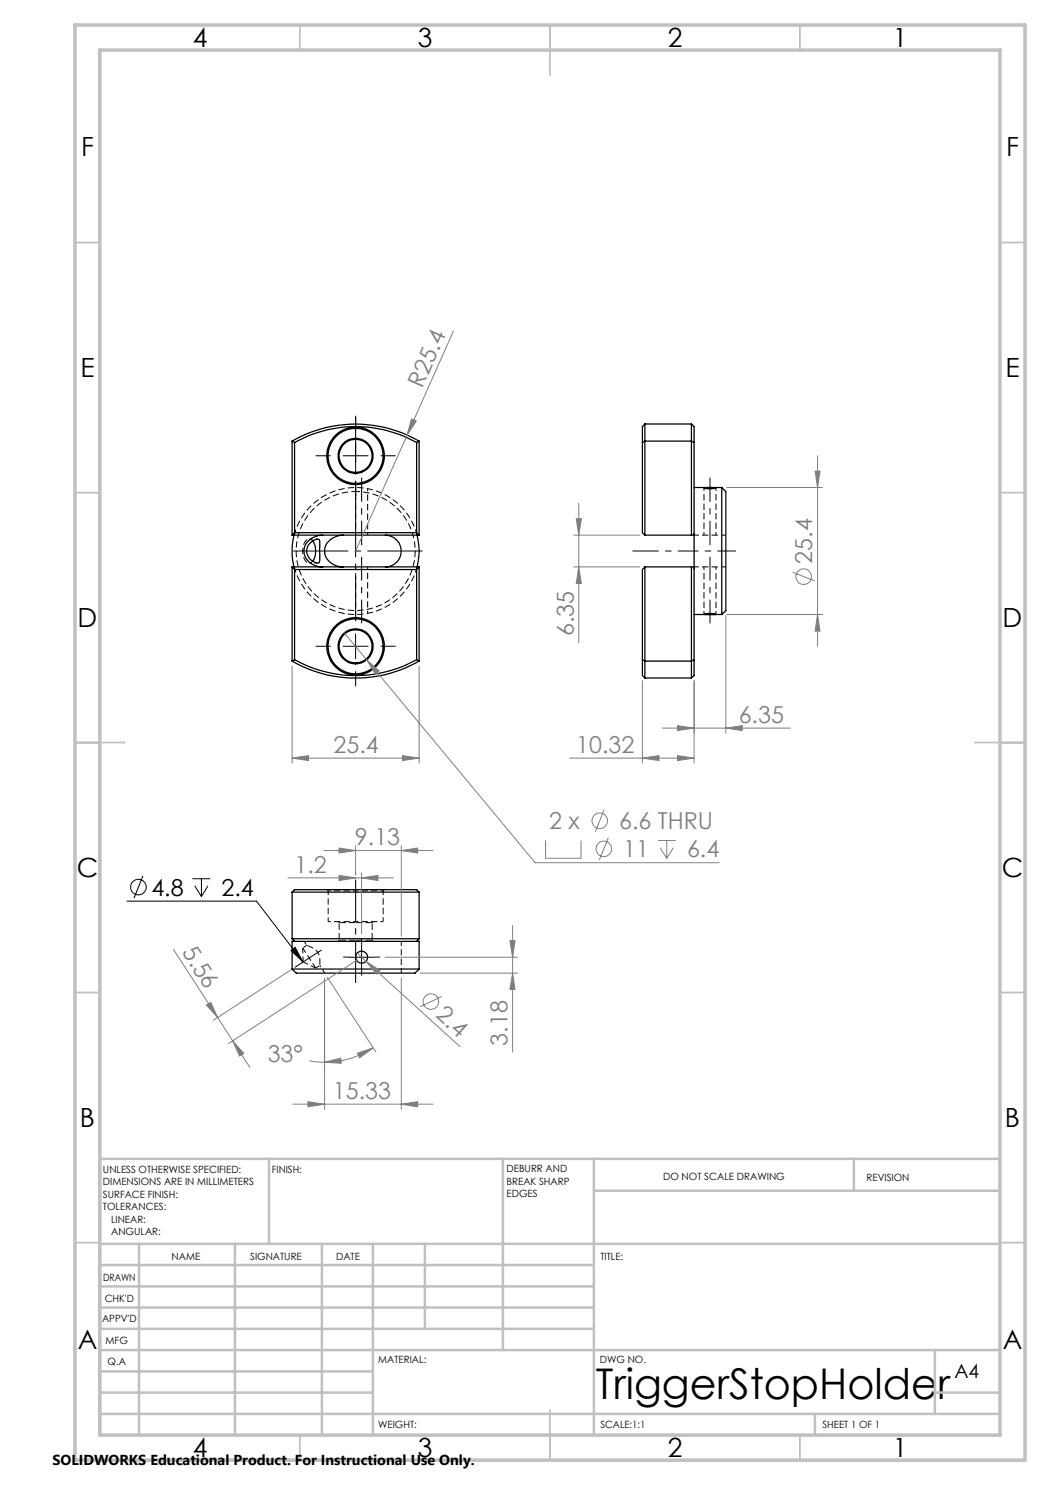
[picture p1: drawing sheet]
<svg xmlns="http://www.w3.org/2000/svg" width="210mm" height="297mm" viewBox="0 0 210 297" stroke-linecap="round" stroke-linejoin="round" font-family="sans-serif">
<g fill="none" stroke="#000" stroke-width=".2" stroke-dasharray="1.3 .6" stroke-linecap="butt">
<path d="M58.8 107l.1-.3M58.9 106.7v-.2M58.9 113.9v-.2M58.9 113.7l-.1-.3M58.9 113.7v-.3M58.9 107v-.3M83.3 106.5v.2M83.3 113.7v.2M83.3 106.7l.1 .3M83.3 113.4v.3M83.3 106.7v.3M83.4 113.4l-.1 .3"/>
<path d="M65.4 177.9l.2 .3M76.6 178.2l.3-.3M67.6 184.3l.2 .2M67.8 188l-.2 .2M71.2 191.6v-.5M73.5 191.3v.1M73.5 191.4v.1M74.4 184.5l.2-.2M74.6 188.2l-.2-.2"/>
</g>
<path d="M58.9 106.7a12.7 12.7 0 0 1 12.2-9.2 12.7 12.7 0 0 1 12.2 9.2M83.3 113.7a12.7 12.7 0 0 1-12.2 9.2 12.7 12.7 0 0 1-12.2-9.2M60.8 188.2l.5 .9M61.3 189.1l-.8 .5M63.2 193.6l.8-.5" fill="none" stroke="#000" stroke-width=".2" stroke-dasharray="1.3 .6" stroke-dashoffset=".5" stroke-linecap="butt"/>
<path d="M71.1 97.5v9.5M60.5 110.2a2.12 2.12 0 0 0 1.3 2.4l.7-.4M62.6 108.2a.98 .98 0 0 0-1.1-.3 .98 .98 0 0 0-.7 .8l-.3 1.5M71.1 113.4v9.5" fill="none" stroke="#000" stroke-width=".2" stroke-dasharray="1.3 .6" stroke-dashoffset=".6" stroke-linecap="butt"/>
<path d="M71.1 98.3a11.9 11.9 0 0 1 10.5 17.7 11.9 11.9 0 0 1-20.5 .6 11.9 11.9 0 0 1 9.3-18.3h.7M65.6 178.2v6.1M76.6 184.3v-6.1" fill="none" stroke="#000" stroke-width=".2" stroke-dasharray="1.3 .6" stroke-dashoffset=".4" stroke-linecap="butt"/>
<path d="M61.8 112.6h1.8M63.6 107.8h-1.8M63.9 193.1l1 1.5" fill="none" stroke="#000" stroke-width=".2" stroke-dasharray="1.3 .6" stroke-dashoffset=".9" stroke-linecap="butt"/>
<path d="M140.8 97.6v9.4M73.5 107v-9.3M140.8 113.4v9.4M143.2 107v-9.4M73.5 122.7v-9.3M143.2 122.8v-9.4M65.6 178.2h5.5M71.1 178.2h5.5M65.6 184.3h5.5M71.1 184.3h5.5" fill="none" stroke="#000" stroke-width=".2" stroke-dasharray="1.3 .6" stroke-dashoffset=".7" stroke-linecap="butt"/>
<g fill="none" stroke="#000" stroke-width=".25">
<path d="M58.4 88.2a25.3 25.3 0 0 1 25.4 0M58.4 88.2v18.8M58.4 88.2l.5 .3M58.9 88.5a25 25 0 0 1 24.4 0M58.9 88.5v18M83.3 88.5v18M83.8 88.2l-.5 .3M83.8 88.2v18.8M128.5 88.5v18l.5 .5M129 84.8v3.4M129 84.8l-.5 .5v3.2M129 84.8h9.3"/>
<path d="M129 88.2h9.3M129 88.2v18.8M129 88.2l-.5 .3M138.3 84.8l.5 .5v3.2M138.3 84.8v3.4M138.3 88.2l.5 .3M138.3 88.2v18.8M138.8 88.5v43.4M138.8 97.5h5.6M140.8 97.6h2.4l-1 .2zM144.4 97.5l.8 .8v23.8l-.8 .8M144.4 97.5v25.4"/>
<path d="M58.4 113.4v18.8M58.4 113.4l.5 .5M58.4 113.4h25.4M58.4 107h25.4M58.8 107a13 13 0 0 0 0 6.4M58.9 113.9v18M58.9 113.9h24.4M58.9 106.5h24.4M58.9 106.5l-.5 .5M62.1 108.6a1.75 1.75 0 0 1 1.8-.7l.1 2.9a2.19 2.19 0 0 1-.3 1.8 2.38 2.38 0 0 1-2.1-1.5 2.38 2.38 0 0 1 .5-2.5zM62.5 108.2a3.7 3.7 0 0 1 0 4.1M64.6 107a3.4 3.4 0 0 0-3.7 3.9 3.7 3.7 0 0 0 3.7 2.5"/>
<path d="M68.7 107a3.4 3.4 0 0 0-3.7 3.9 3.7 3.7 0 0 0 3.7 2.5M77.1 107a3.2 3.2 0 0 1 3.1 3.2 3.2 3.2 0 0 1-3.1 3.2M83.3 113.9v18M83.3 106.5l.5 .5M83.4 107a11.9 11.9 0 0 1 0 6.4M83.8 113.4l-.5 .5M83.8 113.4v18.8M129 113.4h9.8M129 107h9.8M129 113.4v18.8M129 113.4l-.5 .5v18M138.3 113.4v18.8"/>
<path d="M58.4 132.2a25.5 25.5 0 0 0 25.4 0M58.9 131.9a25 25 0 0 0 24.4 0M58.9 131.9l-.5 .3M83.3 131.9l.5 .3M128.5 131.9v3.2l.5 .5M128.5 131.9l.5 .3M129 132.2v3.4M129 135.6h9.3M129 132.2h9.3M138.3 132.2v3.4M138.8 131.9v3.2l-.5 .5M138.8 122.9h5.6"/>
<path d="M138.8 131.9l-.5 .3M140.8 122.8h.1a4.4 4.4 0 0 1 2.3 .1zM58.4 178.4h25.4M58.4 178.4l.5-.5h24.4l.5 .5M58.4 178.4v9.3M83.8 178.4v9.3M58.4 187.7h25.4M58.4 193.8l.8 .8h23.8l.8-.8M58.4 193.8h25.4M58.4 187.7l.5 .6M58.9 188.3h24.4M58.9 188.3h-.5v5.5"/>
<path d="M83.3 188.3h.5v5.5M83.8 187.7l-.5 .6"/>
<circle cx="71.1" cy="91.2" r="5.7"/>
<circle cx="71.1" cy="91.2" r="3.5"/>
<circle cx="71.1" cy="91.2" r="3.3"/>
<circle cx="71.1" cy="91.2" r="5.5"/>
<circle cx="71.1" cy="129.3" r="5.7"/>
<circle cx="71.1" cy="129.3" r="3.5"/>
<circle cx="71.1" cy="129.3" r="3.3"/>
<circle cx="71.1" cy="129.3" r="5.5"/>
<circle cx="72.3" cy="191.4" r="1.2"/>
</g>
<path d="M138.8 113.4h6.4M145.2 107h-6.4M80.3 194.6v-6.4" fill="none" stroke="#000" stroke-width=".2" stroke-dasharray="1.3 .6" stroke-dashoffset=".3" stroke-linecap="butt"/>
<path d="M61.3 189.1a3.2 3.2 0 0 1 2.7 4M67.8 184.5h3.3M67.8 188h3.3M71.1 184.5h3.3M71.1 188h3.3" fill="none" stroke="#000" stroke-width=".2" stroke-dasharray="1.3 .6" stroke-dashoffset="-.1" stroke-linecap="butt"/>
<path d="M60.5 189.6l2.7 4" fill="none" stroke="#000" stroke-width=".2" stroke-dasharray="1.3 .6" stroke-dashoffset=".1" stroke-linecap="butt"/>
<path d="M67.8 184.5v3.5M74.4 188v-3.5" fill="none" stroke="#000" stroke-width=".2" stroke-dasharray="1.3 .6" stroke-dashoffset="-.2" stroke-linecap="butt"/>
<path d="M60.5 189.6l.1 2.8M60.6 192.4l2.6 1.2" fill="none" stroke="#000" stroke-width=".2" stroke-dasharray="1.3 .6" stroke-dashoffset=".2" stroke-linecap="butt"/>
<g fill="none" stroke="#808080" stroke-width=".2">
<path d="M90.7 66.2l-19.6 44M82.3 83.8l1 .4-1.9 2.8zM145.3 97.5h19.2M163 94.2h1l-.5 3.3zM163.5 91.2v38.1M114.8 113.4h13.2M114.8 107h13.2M115.3 103.7h1l-.6 3.3zM115.7 113.4l.6 3.3h-1zM115.7 100.7v27.8M158.5 114.4l4.4 1.8M58.4 133.2v19.4"/>
<path d="M68.9 126.6l4.4 5.4M73.3 132l2.5 2.2-.7 .6zM73.3 132l33.7 40.5h36.9M83.8 133.2v19.4M128.5 136.1v16.5M138.8 136.1v16.5M145.2 123.1v23.5M145.3 122.9h19.2M163.5 122.9l.5 3.3h-1zM58.4 151.6l3.3-.5v1zM58.4 151.6h25.4M80.5 151.1l3.3 .5-3.3 .5z"/>
<path d="M113.9 151.6h24.9M128.5 151.6l3.3-.5v1zM132.5 145.6h25.6M135.5 145.1l3.3 .5-3.3 .5zM135.5 151.1l3.3 .5-3.3 .5zM145.2 145.6l3.2-.5v1zM57.6 175.6h21.1M64.8 170.1h21.8M67.8 175.1l3.3 .5-3.3 .5zM67.8 169.6l3.3 .5-3.3 .5zM71.1 169.1v5.8M72.3 175.6l3.3-.5v1z"/>
<path d="M72.3 174.6v12.1M80.3 170.1l3.2-.5v1zM80.3 169.1v18.2M109.1 168.1v3.6h7.1v-3.6M120.8 161.9l-1.7 4.5M121.7 167.5l-1.8 4.5M131.6 168.1h3.5M132 169.5l1.3 2.2M133.3 168.1v3.6M134.7 169.5l-1.4 2.2M34.7 189.9l8.8 13.6M58.1 194l-15.4 10"/>
<path d="M64.9 195.6v26.3M65.4 195.4l9.8 15M71.4 190.6l1.8 1.7M71.5 192l-25.8 16.7M73.2 192.3l2.8 1.8-.7 .7zM73.2 192.3l18.8 17M77 191.4h26.5M80.3 195.6v26.3M84 194.6h19.5M88.3 199.3l-4.3 2.1M102 188.1h1l-.5 3.3zM102.5 194.6l.5 3.3h-1z"/>
<path d="M102.5 185.1v25.3M41.3 201l.9-.5 1.3 3zM43.5 203.5l3 4.7M46.5 208.2l2.3 2.5-.9 .5zM46.5 208.2l3.5 5.3M61.8 212.2l3.1 .2M64.9 212.4l3.3-.8 .1 1.1zM71.5 210.6l3.1-1-2.7 2zM74.6 209.6a17.7 17.7 0 0 1-9.7 2.8M58.6 220.8h28M61.6 220.3l3.3 .5-3.3 .6zM80.3 220.8l3.2-.5v1.1z"/>
<circle cx="160.7" cy="115.3" r="1.56"/>
<circle cx="119.9" cy="164.2" r="1.56"/>
<circle cx="120.7" cy="169.8" r="1.56"/>
<circle cx="86.2" cy="200.3" r="1.56"/>
</g>
<g fill="none" stroke="#000" stroke-width=".2">
<path d="M68.6 91.2h5M71.1 88.7v5M68.6 129.3h5M71.1 126.8v5M28.6 175.2l-1.8 4.4M38.5 175.8h3.6M38.9 177.2l1.4 2.1M40.3 175.8v3.5M41.6 177.2l-1.3 2.1M25.4 180.2h25.9l9.3 12.2M58.2 190.1l.8-.6 1.6 2.9zM69.8 191.4h5"/>
<path d="M72.3 188.9v5.1"/>
<circle cx="27.7" cy="177.4" r="1.56"/>
</g>
<path d="M84.5 110.2h-25.9" fill="none" stroke="#000" stroke-width=".2" stroke-dasharray="15.2 1.3 1.3 1.3" stroke-dashoffset="4.2" stroke-linecap="butt"/>
<path d="M72.3 95.5v13.5M142 95.5v13.5" fill="none" stroke="#000" stroke-width=".2" stroke-dasharray="15.2 1.3 1.3 1.3" stroke-dashoffset="10.4" stroke-linecap="butt"/>
<path d="M72.3 111.4v13.3M142 111.4v13.3" fill="none" stroke="#000" stroke-width=".2" stroke-dasharray="15.2 1.3 1.3 1.3" stroke-dashoffset="10.5" stroke-linecap="butt"/>
<path d="M71.1 124.3v-40.9" fill="none" stroke="#000" stroke-width=".2" stroke-dasharray="15.2 1.3 1.3 1.3" stroke-dashoffset="6.2" stroke-linecap="butt"/>
<g fill="none" stroke="#000" stroke-width=".2" stroke-dasharray="15.2 1.3 1.3 1.3" stroke-linecap="butt">
<path d="M66.1 91.2h-3M71.1 86.2v-3M71.1 96.2v3M76.1 91.2h3M129 110.2h-2.5M138.3 110.2h.5M144.4 110.2h2.8M66.1 129.3h-3M71.1 134.3v3M76.1 129.3h3M61.8 191.6l2.5-1.6M61.8 191.6l-2.8 1.9"/>
<path d="M69.8 191.4h-1.2M72.3 188.9v-1.2M72.3 193.9v1.2M74.8 191.4h1.2"/>
</g>
<path d="M138.3 110.2h-9.3" fill="none" stroke="#000" stroke-width=".2" stroke-dasharray="15.2 1.3 1.3 1.3" stroke-dashoffset="12.5" stroke-linecap="butt"/>
<path d="M144.4 110.2h-5.6" fill="none" stroke="#000" stroke-width=".2" stroke-dasharray="15.2 1.3 1.3 1.3" stroke-dashoffset="14.4" stroke-linecap="butt"/>
<path d="M71.1 196.6v-20.7" fill="none" stroke="#000" stroke-width=".2" stroke-dasharray="15.2 1.3 1.3 1.3" stroke-dashoffset="6.8" stroke-linecap="butt"/>
<g fill="none" stroke="#c0c0c0" stroke-width=".35">
<path d="M60 5v5M110 5v10M160 5v5M15 48.5h5M200 48.5h5M15 98.5h5M200 98.5h5M15 148.5h10M195 148.5h10M15 198.5h5M200 198.5h5M15 248.5h5"/>
<path d="M200 248.5h5M60 287v5M110 282v10M160 287v5"/>
</g>
<g fill="none" stroke="#c0c0c0" stroke-width=".5">
<path d="M53.8 231.8v17M100.6 231.8v38.2M118.8 231.8v55.2M118.8 238.2h81.2M170.8 231.8v6.4M200 231.8h-180v55.2M20 248.8h180M20 257.3h98.8M20 253h98.8M27.8 248.8v38.2M47 248.8v38.2M64.4 248.8v38.2"/>
<path d="M74.6 248.8v38.2M85 248.8v17M20 265.8h98.8M20 261.5h98.8M20 278.5h54.6M20 274.3h54.6M20 270h180M187 278.5h13M187 270v12.8M20 282.8h180M163 282.8v4.2"/>
</g>
<path d="M15 5h190v287h-190zM20 10h180v277h-180z" fill="none" stroke="#c0c0c0" stroke-width=".7"/>
<path d="M58.2 190.1l.8-.6 1.6 2.9z" fill="#000"/>
<g fill="#808080">
<path d="M82.3 83.8l1 .4-1.9 2.8z"/>
<path d="M73.2 192.3l2.8 1.8-.7 .7z"/>
<path d="M145.2 145.6l3.2-.5v1zM135.5 145.1l3.3 .5-3.3 .5z"/>
<path d="M58.4 151.6l3.3-.5v1zM80.5 151.1l3.3 .5-3.3 .5zM73.3 132l1.8 2.8 .7-.6zM67.8 175.1l3.3 .5-3.3 .5zM72.3 175.6l3.3-.5v1zM67.8 169.6l3.3 .5-3.3 .5zM80.3 170.1l3.2-.5v1zM64.9 212.4l3.3-.8 .1 1.1zM71.5 210.6l3.1-1-2.7 2z"/>
<path d="M128.5 151.6l3.3-.5v1zM135.5 151.1l3.3 .5-3.3 .5z"/>
<path d="M115.7 113.4l.6 3.3h-1zM115.3 103.7h1l-.6 3.3z"/>
<path d="M163 94.2h1l-.5 3.3zM163.5 122.9l.5 3.3h-1zM102 188.1h1l-.5 3.3zM102.5 194.6l.5 3.3h-1z"/>
<path d="M41.3 201l.9-.5 1.3 3zM46.5 208.2l2.3 2.5-.9 .5z"/>
<path d="M61.6 220.3l3.3 .5-3.3 .6zM80.3 220.8l3.2-.5v1.1z"/>
</g>
<text font-size="8.5" x="119.2" y="279.7">TriggerStopHolder</text>
<g font-size="5.3">
<text x="38.5" y="9.5">4</text>
<text x="83.5" y="9.5">3</text>
<text x="133.5" y="9.5">2</text>
<text x="178.5" y="9.5">1</text>
<text x="16.2" y="31.2">F</text>
<text x="201.2" y="31.2">F</text>
<text x="16.1" y="75.5">E</text>
<text x="201.1" y="75.5">E</text>
<text x="15.5" y="125.5">D</text>
<text x="200.5" y="125.5">D</text>
<text x="15.4" y="175.5">C</text>
<text x="200.4" y="175.5">C</text>
<text x="16" y="225.5">B</text>
<text x="201" y="225.5">B</text>
<text x="15.5" y="269.7">A</text>
<text x="200.5" y="269.7">A</text>
<text x="38.5" y="291.5">4</text>
<text x="83.5" y="291.5">3</text>
<text x="133.5" y="291.5">2</text>
<text x="178.5" y="291.5">1</text>
</g>
<g font-size="4.7" fill="#808080">
<text x="84.5" y="77.8" transform="rotate(-66 84.5 77.8)">R25.4</text>
<text x="162.5" y="112.7" transform="rotate(-90 162.5 112.7)">25.4</text>
<text x="114.8" y="127.2" transform="rotate(-90 114.8 127.2)">6.35</text>
<text x="147.7" y="144.6">6.35</text>
<text x="66.7" y="150.6">25.4</text>
<text x="115.3" y="150.6">10.32</text>
<text x="109.8" y="165.9">2 x</text>
<text x="123.8" y="165.9">6.6 THRU</text>
<text x="71" y="169.1">9.13</text>
<text x="124.6" y="171.5">11</text>
<text x="137.4" y="171.5">6.4</text>
<text x="58.9" y="174.6">1.2</text>
<text x="36.3" y="190.4" transform="rotate(57 36.3 190.4)">5.56</text>
<text x="86.9" y="203.3" transform="rotate(42 86.9 203.3)">2.4</text>
<text x="101.5" y="209.1" transform="rotate(-90 101.5 209.1)">3.18</text>
<text x="53.5" y="212.4">33°</text>
<text x="66.6" y="219.8">15.33</text>
</g>
<g font-size="4.7">
<text x="30.3" y="179.2">4.8</text>
<text x="44.3" y="179.2">2.4</text>
</g>
<text font-size="3.9" x="190.9" y="275.5">A4</text>
<text font-size="2.9" x="10.5" y="292.9">SOLIDWORKS Educational Product. For Instructional Use Only.</text>
<g font-size="2">
<text x="20.6" y="234.6">UNLESS OTHERWISE SPECIFIED:</text>
<text x="20.6" y="237.1">DIMENSIONS ARE IN MILLIMETERS</text>
<text x="20.6" y="239.6">SURFACE FINISH:</text>
<text x="54.4" y="234.6">FINISH:</text>
<text x="101.3" y="234.5">DEBURR AND</text>
<text x="101.3" y="237">BREAK SHARP</text>
<text x="101.3" y="239.5">EDGES</text>
<text x="132.6" y="236">DO NOT SCALE DRAWING</text>
<text x="173.3" y="236.2">REVISION</text>
<text x="20.6" y="242.1">TOLERANCES:</text>
<text x="22.2" y="244.6">LINEAR:</text>
<text x="22.2" y="247.1">ANGULAR:</text>
<text x="34.3" y="252">NAME</text>
<text x="50" y="251.9">SIGNATURE</text>
<text x="67.2" y="251.9">DATE</text>
<text x="120.1" y="251.9">TITLE:</text>
<text x="20.6" y="256.1">DRAWN</text>
<text x="20.9" y="260.3">CHK'D</text>
<text x="20.4" y="264.4">APPV'D</text>
<text x="21.1" y="268.8">MFG</text>
<text x="21.5" y="273">Q.A</text>
<text x="75.6" y="272.5">MATERIAL:</text>
<text x="120" y="272.5">DWG NO.</text>
<text x="75.6" y="285.5">WEIGHT:</text>
<text x="120.1" y="285.6">SCALE:1:1</text>
<text x="164.5" y="285.6">SHEET 1 OF 1</text>
</g>
</svg>
